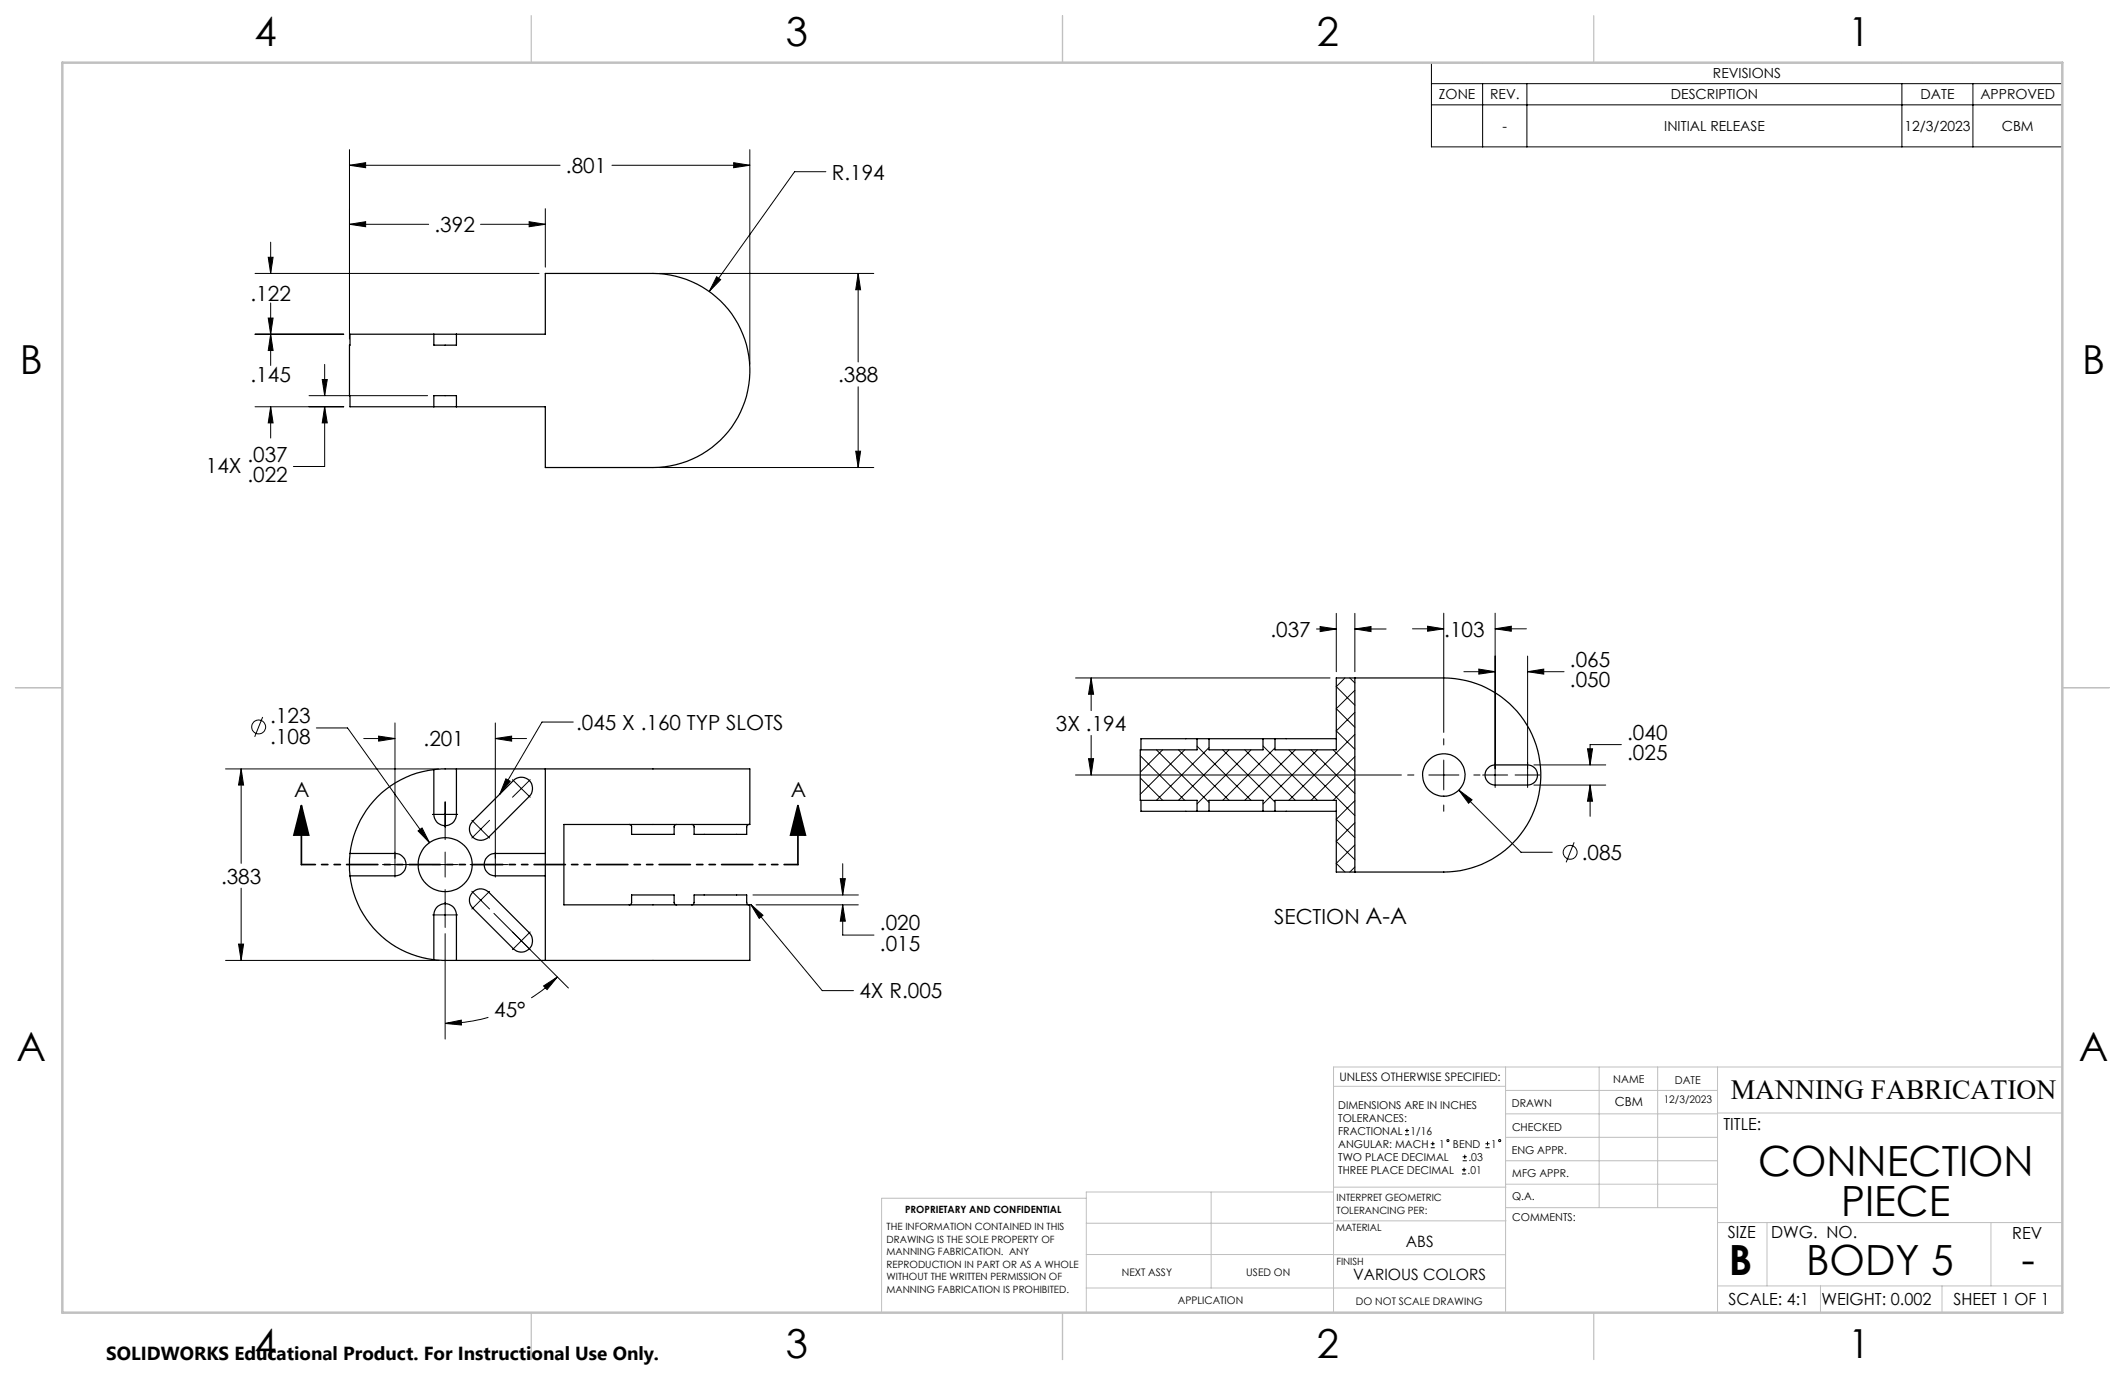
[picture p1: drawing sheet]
<svg xmlns="http://www.w3.org/2000/svg" width="432mm" height="279mm" viewBox="0 0 432 279" stroke-linecap="round" stroke-linejoin="round" font-family="sans-serif">
<g fill="none" stroke="#000" stroke-width=".25">
<path d="M88.2 67.9v2.2h4.5v-2.2M88.2 67.9h-17.1v2.2h-.1l.1 12.6h17.1M88.2 67.9h4.5M92.7 67.9h18.1v-12.3h21.9a19.7 19.7 0 0 1 19.7 19.7 19.7 19.7 0 0 1-19.7 19.7h-21.9v-12.3h-18.1M88.2 82.7v-2.3h4.5v2.3M88.2 82.7h4.5M275.3 137.8v39.4M88.2 156.4l1.4-.2h62.8v11.3h-37.8v16.4h37.8v11.3h-62.5l-1.7-.2M88.2 156.4a19.4 19.4 0 0 0-17.1 17M92.7 156.2v9.3a2.29 2.29 0 0 1-2.2 2.3 2.29 2.29 0 0 1-2.3-2.3v-9.1M110.8 156.2v39M243.2 150.1h-11.4v2.3"/>
<path d="M243.2 150.1v2.3h-11.5v10.2h11.5v2.3M243.2 150.1h2.5M245.7 150.1h10.9M245.7 150.1v2.3h10.9v-2.3M256.6 150.1h2.5M259.1 150.1h12.4M259.1 150.1v2.3h12.4v-14.6h21.9a19.7 19.7 0 0 1 19.7 19.7 19.7 19.7 0 0 1-19.7 19.7h-21.9v-14.6h-12.4v2.3M302.4 156l.7-.4 .7-.2h6.6a2.05 2.05 0 0 1 2 2.1 2.05 2.05 0 0 1-2 2h-6.6a2.03 2.03 0 0 1-1.9-1.3 2.03 2.03 0 0 1 .5-2.2zM71.1 178a19.5 19.5 0 0 0 17.1 17M71.1 173.4h9.2a2.28 2.28 0 0 1 2.2 2.3 2.28 2.28 0 0 1-2.2 2.3h-9.2M71.1 173.4l-.1 1.2 .1 3.4M96.1 166.9l8.2-8.3a2.28 2.28 0 0 1 3.2 0 2.28 2.28 0 0 1 .1 3.2l-8.3 8.3a2.29 2.29 0 0 1-3.2 0 2.29 2.29 0 0 1 0-3.2z"/>
<path d="M110.8 173.4h-10.2a2.28 2.28 0 0 0-2.2 2.3 2.28 2.28 0 0 0 2.2 2.3h10.2M127.8 167.5l.3 .1 .2 .3v1.6h8.7v-1.6l.2-.3 .3-.1M140.5 167.5l.3 .1 .2 .3v1.6h10.7v-1.6l.2-.3 .3-.1M231.8 162.6v2.3h11.4M243.2 164.9h2.5M245.7 164.9h10.9M245.7 164.9v-2.3h10.9v2.3M256.6 164.9h2.5M259.1 164.9h12.4M88.2 195v-9.1a2.29 2.29 0 0 1 2.3-2.3 2.29 2.29 0 0 1 2.2 2.3v9.3M96.1 181.3a2.28 2.28 0 0 1 3.2 0l8.3 8.2a2.29 2.29 0 0 1 0 3.3 2.29 2.29 0 0 1-3.3 0l-8.2-8.3a2.28 2.28 0 0 1 0-3.2zM127.8 183.9l.3-.1 .2-.3v-1.6h8.7v1.6l.2 .3 .3 .1"/>
<path d="M140.5 183.9l.3-.1 .2-.3v-1.6h10.7v1.6l.2 .3 .3 .1"/>
<circle cx="293.4" cy="157.5" r="4.3"/>
<circle cx="90.5" cy="175.7" r="5.5"/>
</g>
<g fill="none" stroke="#000" stroke-width=".2">
<path d="M290.9 12.7h128.2v17.1h-128.2zM290.9 17h128.2M301.3 17v12.8M310.3 17v12.8M386.5 17v12.8M400.9 17v12.8M71 33.6l3.3-.5v1zM71 30.4v38.5M71 33.6h42.8M124.4 33.6h28M149.1 33.1l3.3 .5-3.3 .5zM152.4 30.4v43.6"/>
<path d="M167.8 34.9h-6.3l-17.4 24.3M290.9 21.3h128.2M51.8 55.6h57.7M54.5 52.3h1l-.5 3.3zM55 49.2v6.4M71 45.6l3.3-.6v1.1zM71 45.6h16.1M97.6 45.6h13.2M107.5 45l3.3 .6-3.3 .5zM110.8 42.4v11.9M133.9 55.6h43.7M145.6 56.2l.8 .6-2.3 2.4z"/>
<path d="M174.4 55.6l.5 3.3h-1zM174.4 55.6v18M51.8 67.9h18.1M54.5 64.6h1l-.5 3.3zM55 67.9l.5 3.3h-1zM55 61.6v12.7M65.5 77.1h1l-.5 3.3zM66 74v6.4M174.4 78.6v16.4M51.8 82.7h18.1M55 82.7l.5 3.2h-1zM55 82.7v6.3"/>
<path d="M62.8 80.4h24.1M66 82.7l.5 3.2h-1zM66 82.7v12.1h-6.4M133.9 95h43.7M173.9 91.7h1l-.5 3.3zM218.5 137.8h51.8M221.7 137.8l.5 3.3h-1zM221.7 137.8v6.6M267.5 127.8h4M268.3 127.3l3.2 .5-3.2 .5zM271.5 124.6v11.9M273.3 137.8l-1.8 1.7 3.8 3.8"/>
<path d="M274.3 137.8l1 1M275.3 124.6v11.9M275.3 127.8h6.4M275.3 127.8l3.3-.5v1zM287 127.8h6.4M290.1 127.2l3.3 .6-3.3 .5zM293.4 124.6v24.2M297.5 136.5h6.3M300.5 136l3.3 .5-3.3 .5zM303.8 127.8l3.3-.6v1.1zM303.8 124.6v35.4M303.8 127.8h6.4"/>
<path d="M310.4 133.3v26.7M310.4 136.5h7.4M310.4 136.5l3.3-.5v1zM45.8 156.2h43.4M49 156.2l.5 3.3h-1zM49 156.2v19.2M53.4 145.7l-1.6 4M64.3 147.9h6.3l16.7 23.3M73.9 150.1h6.4M76.9 149.6l3.4 .5-3.4 .5zM80.3 146.9v31.3M100.6 150.1l3.4-.5v1z"/>
<path d="M100.6 146.9v31.3M100.6 150.1h6.4M102.8 158.3l.9 .4-2.1 2.7zM104.1 158.4l1.8 1.8M107.7 158.4l-1.8 1.8M116.5 146.7h-6.4l-8.5 14.7M218.5 157.5h66.3M221.2 154.2h1l-.5 3.3zM221.7 149.4v8.1M231.7 158.1l4.6 4.5M231.7 153.6l9 9M231.8 152.4h-.1"/>
<path d="M235 152.4l10.7 10.7M236.3 152.4l-4.6 4.5M239.5 152.4l10.2 10.2M240.7 152.4l-9 9M243.2 151.6l11 11M245.7 151.9l-10.7 10.7M248.5 152.4l10.6 10.6M249.7 152.4l-10.2 10.2M252.9 152.4l10.3 10.2M254.2 152.4l-11 10.9M256.6 151.6l11.1 11M259.1 152l-10.6 10.6"/>
<path d="M261.9 152.4l13.4 13.3M263.2 152.4l-10.3 10.2M266.4 152.4l8.9 8.9M267.7 152.4l-11.1 11M270.9 152.4l4.4 4.3M275.3 140.3l-3.8 3.7 3.8 3.8M275.3 144.7l-3.8 3.8 3.8 3.8M275.3 149.2l-13.4 13.4M275.3 153.7l-8.9 8.9M275.3 158.2l-4.4 4.4M286 157.5h1.3M290.3 157.5h6.1"/>
<path d="M293.4 150.1v1.3M293.4 154.4v6.1M299.5 157.5h1.2M301.3 157.5h5.1M307.9 157.5h5M311.7 155.4h14.6M311.7 159.5h14.6M322.6 152.2h1l-.5 3.2zM323.1 159.5v6.4M323.1 159.5l.5 3.3h-1zM329.5 151.3h-6.4v4.1M77.7 175.7h7.7"/>
<path d="M84.9 168.8l.9-.6 1.5 3zM87.9 175.7h5.1M87.9 165.5h5.1M90.5 162.9v7.7M90.5 173.1v5.1M95.5 175.7h7.7M95.9 166.7l3.6 3.6M99.5 166.7l-3.6 3.6M105.9 160.2l-1.8 1.8M105.9 160.2l1.8 1.8M170.7 178.5h1.1l-.6 3.4zM171.2 175.5v6.4"/>
<path d="M231.7 162.6h.1M275.3 162.7l-3.8 3.8 3.8 3.7M275.3 167.2l-3.8 3.8 3.8 3.7M275.3 171.7l-3.8 3.7 1.8 1.8M275.3 176.2l-1 1M293.4 163.6v1.3M296.4 160.5l12.7 12.7h6.3M296.4 160.5l2.7 2-.7 .7zM319.9 171.2l-1.7 4M45.8 195.2h43.4M48.5 191.8h1l-.5 3.4zM49 180.5v14.7"/>
<path d="M87.9 185.9h5.1M90.5 180.8v7.7M90.5 189.7v21.4M95.9 181.1l3.6 3.6M99.5 181.1l-3.6 3.6M100.4 185.6l15.1 15.2M104.1 189.4l3.6 3.6M107.7 189.4l-3.6 3.6M113.3 198.5a29.1 29.1 0 0 1-5.4 4.3M152.5 183.8l2.5 2.2-.7 .6zM152.5 183.8l14.6 17.5h6.3M153 181.9h21.4"/>
<path d="M153.6 183.9h20.8M171.2 183.9l.6 3.3h-1.1zM171.2 183.9v6.1h6.4M90.5 208l3.2-.7 .1 1zM99.2 206.7a34 34 0 0 1-8.7 1.3M110.5 200.3l2.8-1.8-2.1 2.6zM285.5 230.6h.8M285.5 229.7h.8M285.9 229.3v.9M290.7 233.2h.8M290.7 232.4h.8M291.1 232v.8"/>
<path d="M297.1 238.5h.8M297.1 237.7h.8M297.2 235.9h.9M297.2 235.1h.9M297.5 237.3v.8M297.6 234.6v.9M301.8 233.2h.9M301.8 232.4h.9M302.3 232v.8"/>
<circle cx="52.6" cy="147.7" r="1.41"/>
<circle cx="319.1" cy="173.2" r="1.41"/>
<circle cx="294.2" cy="231.8" r=".21"/>
<circle cx="304.7" cy="231.8" r=".21"/>
</g>
<path d="M61.2 163.7l1.5 6h-3zM61.2 163.7v12M162.1 163.7l1.6 6h-3zM162.1 163.7v12" fill="none" stroke="#000" stroke-width=".35"/>
<path d="M162.2 175.7h-101" fill="none" stroke="#000" stroke-width=".35" stroke-dasharray="6.3 1.3 1.3 1.3 1.3 1.3" stroke-dashoffset="3.5"/>
<g fill="none" stroke="#c0c0c0" stroke-width=".2">
<path d="M305.9 216.8v49.9M324.9 216.8v28.6M336.8 216.8v28.6M349 216.8v49.9M419.1 216.8h-148.1v49.9M271 220.7h34.9M305.9 231.1h43.1M305.9 226.3h43.1M305.9 221.6h43.1M305.9 235.9h43.1M349 226.2h70.1M220.7 248.6h50.3"/>
<path d="M220.7 254.9h50.3M220.7 243.5h-41.6v23.2M246.1 242.2v19.5M271 255h34.9M271 248.1h35M271 242.2h-50.3v24.5M271 241.2h35M305.9 240.6h43.1M306 245.4h43M349 248.4h70.1M359.1 248.4v12.9M404.6 248.4v12.9"/>
<path d="M220.7 261.7h85.2M349 261.3h70.1M369.9 261.3v5.4M394.6 261.3v5.4"/>
</g>
<path d="M108 3.2v9.5M215.9 3.2v9.5M323.8 3.2v9.5M3.1 139.7h9.6M419.1 139.7h9.5M108 266.7v9.6M215.9 266.7v9.6M323.8 266.7v9.6" fill="none" stroke="#c0c0c0" stroke-width=".25"/>
<path d="M12.7 12.7h406.4v254h-406.4z" fill="none" stroke="#c0c0c0" stroke-width=".5"/>
<g fill="#000">
<path d="M102.8 158.3l.9 .4-2.1 2.7z"/>
<path d="M49 156.2l.5 3.3h-1zM48.5 191.8h1l-.5 3.4zM84.9 168.8l2.4 2.4-1.5-3zM90.5 208l3.2-.7 .1 1zM110.5 200.3l2.8-1.8-2.1 2.6zM76.9 149.6l3.4 .5-3.4 .5zM100.6 150.1l3.4-.5v1zM170.7 178.5h1.1l-.6 3.4zM171.2 183.9l.6 3.3h-1.1zM152.5 183.8l1.8 2.8 .7-.6zM174.4 55.6l.5 3.3h-1zM173.9 91.7h1l-.5 3.3zM145.6 56.2l-1.5 3 2.3-2.4zM54.5 64.6h1l-.5 3.3zM55 82.7l.5 3.2h-1zM54.5 52.3h1l-.5 3.3zM55 67.9l.5 3.3h-1zM65.5 77.1h1l-.5 3.3zM66 82.7l.5 3.2h-1zM149.1 33.1l3.3 .5-3.3 .5zM71 33.6l3.3-.5v1zM71 45.6l3.3-.6v1.1zM107.5 45l3.3 .6-3.3 .5zM322.6 152.2h1l-.5 3.2zM323.1 159.5l.5 3.3h-1zM310.4 136.5l3.3-.5v1zM300.5 136l3.3 .5-3.3 .5zM296.4 160.5l2 2.7 .7-.7zM290.1 127.2l3.3 .6-3.3 .5zM303.8 127.8l3.3-.6v1.1zM268.3 127.3l3.2 .5-3.2 .5zM275.3 127.8l3.3-.5v1zM221.7 137.8l.5 3.3h-1zM221.2 154.2h1l-.5 3.3z"/>
<path d="M162.1 163.7l1.6 6h-3zM61.2 163.7l1.5 6h-3z"/>
</g>
<g font-size="8.5">
<text x="357.2" y="239">CONNECTION</text>
<text x="374.1" y="247.2">PIECE</text>
<text x="351.3" y="259">B</text>
<text x="367" y="259">BODY 5</text>
<text x="410.8" y="258.9">-</text>
</g>
<g font-size="8.1">
<text x="51.7" y="9.3">4</text>
<text x="159.7" y="9.3">3</text>
<text x="267.6" y="9.3">2</text>
<text x="375.6" y="9.3">1</text>
<text x="4" y="76">B</text>
<text x="423.1" y="76">B</text>
<text x="3.3" y="215.7">A</text>
<text x="422.4" y="215.7">A</text>
<text x="51.7" y="276">4</text>
<text x="159.7" y="276">3</text>
<text x="267.6" y="276">2</text>
<text x="375.6" y="276">1</text>
</g>
<text font-size="5.6" x="351.7" y="223.3">MANNING FABRICATION</text>
<g font-size="4.2">
<text x="115" y="35.2">.801</text>
<text x="169" y="36.5">R.194</text>
<text x="88.3" y="47.2">.392</text>
<text x="50.9" y="61.1">.122</text>
<text x="50.9" y="77.7">.145</text>
<text x="170.3" y="77.7">.388</text>
<text x="50.3" y="93.9">.037</text>
<text x="41.8" y="96.1">14X</text>
<text x="50.3" y="98">.022</text>
<text x="258.1" y="129.4">.037</text>
<text x="293.5" y="129.4">.103</text>
<text x="319" y="135.5">.065</text>
<text x="319" y="139.6">.050</text>
<text x="54.9" y="147">.123</text>
<text x="117.1" y="148.3">.045 X .160 TYP SLOTS</text>
<text x="214.6" y="148.5">3X .194</text>
<text x="54.9" y="151.1">.108</text>
<text x="86.1" y="151.7">.201</text>
<text x="330.6" y="150.4">.040</text>
<text x="330.6" y="154.5">.025</text>
<text x="59.8" y="162">A</text>
<text x="160.7" y="162">A</text>
<text x="44.9" y="179.5">.383</text>
<text x="321.4" y="174.7">.085</text>
<text x="178.8" y="189.1">.020</text>
<text x="258.9" y="187.8">SECTION A-A</text>
<text x="178.8" y="193.2">.015</text>
<text x="174.6" y="202.9">4X R.005</text>
<text x="100.4" y="206.7">45°</text>
</g>
<text font-size="3.8" x="21.6" y="276.3">SOLIDWORKS Educational Product. For Instructional Use Only.</text>
<g font-size="3.4">
<text x="350.2" y="229.5">TITLE:</text>
<text x="351.1" y="251.6">SIZE</text>
<text x="359.9" y="251.6">DWG. NO.</text>
<text x="408.9" y="251.7">REV</text>
<text x="351.2" y="265.2">SCALE: 4:1</text>
<text x="370.1" y="265.3">WEIGHT: 0.002</text>
<text x="396.9" y="265.2">SHEET 1 OF 1</text>
</g>
<g font-size="3.2">
<text x="285.7" y="253.3">ABS</text>
<text x="274.9" y="260.1">VARIOUS COLORS</text>
</g>
<g font-size="2.8">
<text x="348.1" y="15.9">REVISIONS</text>
<text x="292.4" y="20.2">ZONE</text>
<text x="302.8" y="20.2">REV.</text>
<text x="339.5" y="20.2">DESCRIPTION</text>
<text x="390.2" y="20.2">DATE</text>
<text x="402.4" y="20.2">APPROVED</text>
<text x="305.3" y="26.6">-</text>
<text x="338.2" y="26.6">INITIAL RELEASE</text>
<text x="387" y="26.6">12/3/2023</text>
<text x="406.7" y="26.6">CBM</text>
</g>
<text font-size="2.5" x="328.1" y="224.8">CBM</text>
<text font-size="2.4" x="272.2" y="219.7">UNLESS OTHERWISE SPECIFIED:</text>
<g font-size="2.2">
<text x="327.8" y="220.1">NAME</text>
<text x="340.3" y="220.2">DATE</text>
<text x="271.9" y="225.3">DIMENSIONS ARE IN INCHES</text>
<text x="271.9" y="227.9">TOLERANCES:</text>
<text x="307.2" y="224.9">DRAWN</text>
<text x="271.9" y="230.6">FRACTIONAL</text>
<text x="271.9" y="233.2">ANGULAR: MACH</text>
<text x="286.6" y="230.6">1/16</text>
<text x="292.4" y="233.2">1</text>
<text x="295.2" y="233.2">BEND</text>
<text x="303" y="233.2">1</text>
<text x="307.3" y="229.8">CHECKED</text>
<text x="271.9" y="238.5">THREE PLACE DECIMAL</text>
<text x="271.9" y="235.9">TWO PLACE DECIMAL</text>
<text x="298.2" y="238.5">.01</text>
<text x="298.4" y="235.9">.03</text>
<text x="307.2" y="234.5">ENG APPR.</text>
<text x="307.3" y="239.2">MFG APPR.</text>
<text x="307.3" y="243.9">Q.A.</text>
<text x="307.3" y="248.1">COMMENTS:</text>
</g>
<g font-size="2.1">
<text x="338.1" y="224.2">12/3/2023</text>
<text x="227.9" y="259.2">NEXT ASSY</text>
<text x="253.3" y="259.2">USED ON</text>
<text x="239.3" y="265">APPLICATION</text>
<text x="275.5" y="265.1">DO NOT SCALE DRAWING</text>
</g>
<g font-size="2">
<text x="271.6" y="244.1">INTERPRET GEOMETRIC</text>
<text x="180.2" y="250">THE INFORMATION CONTAINED IN THIS</text>
<text x="183.9" y="246.4">PROPRIETARY AND CONFIDENTIAL</text>
<text x="271.5" y="250.2">MATERIAL</text>
<text x="271.6" y="246.6">TOLERANCING PER:</text>
<text x="180.2" y="252.5">DRAWING IS THE SOLE PROPERTY OF</text>
<text x="180.2" y="255.1">MANNING FABRICATION. ANY</text>
<text x="180.2" y="257.6">REPRODUCTION IN PART OR AS A WHOLE</text>
<text x="271.5" y="257">FINISH</text>
<text x="180.2" y="260.1">WITHOUT THE WRITTEN PERMISSION OF</text>
<text x="180.2" y="262.6">MANNING FABRICATION IS PROHIBITED.</text>
</g>
</svg>
